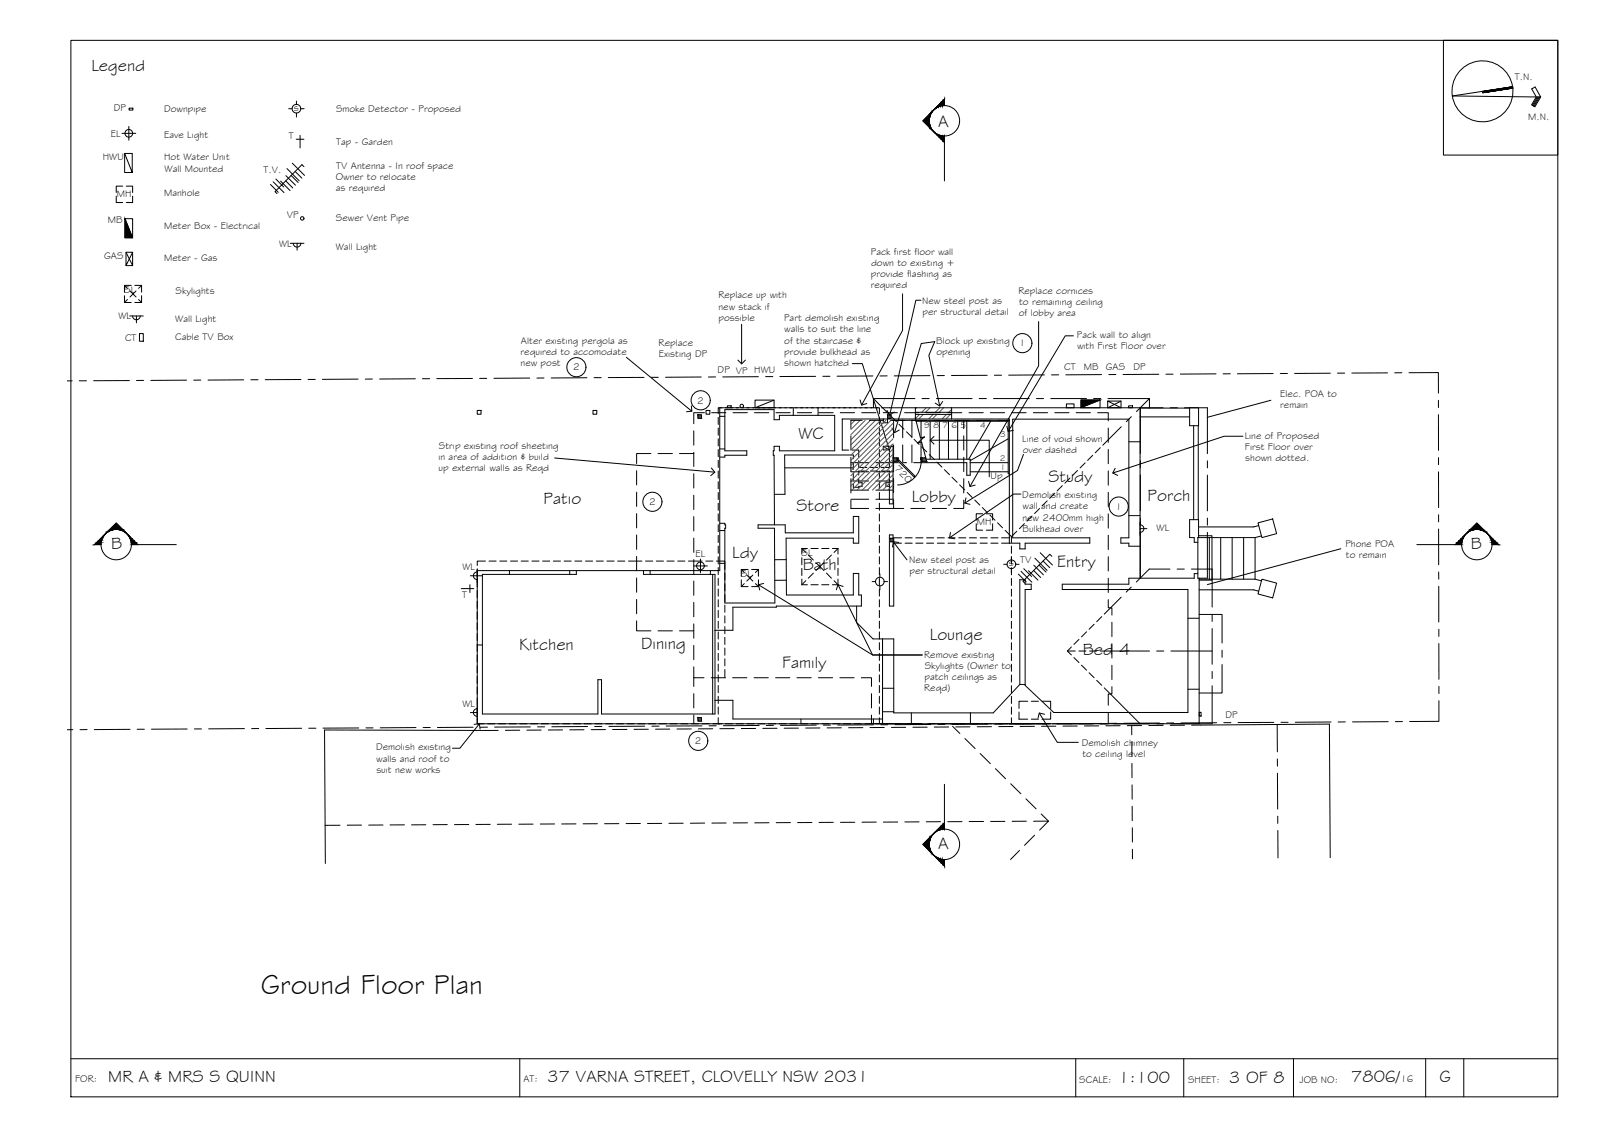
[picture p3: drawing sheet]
<svg xmlns="http://www.w3.org/2000/svg" width="420mm" height="297mm" viewBox="0 0 420 297" stroke-linecap="round" stroke-linejoin="round" font-family="sans-serif">
<!-- layer: BORDER -->
<g fill="none" stroke="#000" stroke-width=".26">
<path d="M18.6 10.6h390v277h-390zM378.6 10.6h30v30.1h-30zM396.7 22.7l-15.8 2.5 23.2 .2-1.5-2.6-.9 .5 1.2 2.1-1.2 2.1 .9 .5 1.5-2.6M396.8 23.1l-7.9 1.2M403.2 25.4l-1.3 2.2M403.5 25.4l-1.4 2.4M403.8 25.4l-1.5 2.5M18.6 277.6h390M136.3 277.6v10M282.1 277.6v10M310.5 277.6v10M339.2 277.6v10"/>
<path d="M373.9 277.6v10M383.9 277.6v10"/>
<circle cx="388.8" cy="23.9" r="8"/>
</g>
<!-- layer: SERVICES -->
<g fill="none" stroke="#000" stroke-width=".26">
<path d="M32 35h3.6M33.8 33.1v3.7M33.9 28.4h.9v.5h-.9zM75.7 28.5h.9M77.7 36.5h2M77.8 26.5v.9M77.8 29.6v1.1M78.7 35.5v3.3M78.9 28.5h.9M30.5 51.4v1.7h1.7M32.2 48.8h-1.7v1.7M32.7 40.2l2 5v-5h-2v5h2"/>
<path d="M32.8 57.3v5h2l-2-5h2v5M33.1 48.8h1.7v1.7M34.8 51.4v1.7h-1.7M70.9 48.4l2.1 2M71.6 47.7l2.9 2.8M72.4 46.9l2 2.1M73.6 47.5l2.5 2.5M74.9 47.4l1.9 1.9M75 46.1l2.5 2.4M75.3 44.2l3.2 3.2M76.4 46l1.8 1.9M76.7 42.8l3.2 3.2"/>
<path d="M77.4 45l1.8 1.7M79.7 43.7l-.5-.5-7.1 7 .6 .6M32.6 74.8h1.8M32.6 79.3h1.8M32.6 74.8v1.8M32.6 77.5v1.8M32.6 74.8l.8 .8M33 66.1l1.8 3.5v-3.5M33 69.6l1.8-3.5h-1.8v3.5h1.8M33.4 78.5l-.8 .8M34.1 76.3l.8 .8-.8 .8M35.4 74.8h1.7"/>
<path d="M35.4 79.3h1.7M35.7 76.3l-.8 .8 .8 .8M36.4 78.5l.7 .8M37.1 74.8v1.8M37.1 77.5v1.8M37.1 74.8l-.7 .8M76.1 63.8h3.6M76.9 63.8a1.01 1.01 0 0 0 1 1 1.01 1.01 0 0 0 1-1M77.9 63.8v1.8M34 82.8h3.6M34.8 82.8a1.01 1.01 0 0 0 1 1 1.01 1.01 0 0 0 1-1M35.8 82.8v1.8"/>
<path d="M36.6 87.5h1v2h-1zM190.8 106.4h1v.5h-1zM203 104.9l-5 2h5v-2h-5v2M279.7 105.9h2v1h-2zM288.5 104.9h-5v2l5-2v2h-5M290.5 105.1l3.5 1.8v-1.8h-3.5v1.8M294 105.1l-3.5 1.8h3.5M296 106.4h1v.5h-1zM333.3 104.9l-16.6 4.5M256 137.3v1.7h1.7M257.7 134.7h-1.7v1.7M258.7 134.7h1.6v1.7"/>
<path d="M260.3 137.3v1.7h-1.6M299 137.6a1.01 1.01 0 0 1 1 1 1.01 1.01 0 0 1-1 1M299 138.6h1.8M299 136.8v3.6M121 154.3h3.3M123.2 153.3v2M123.4 151h1.8M125.2 149.9a1.01 1.01 0 0 0-1.1 1 1.01 1.01 0 0 0 1.1 1M125.2 149.2v3.6M181.9 148.4h3.6M183.7 146.6v3.6M194.4 149.3h1.8"/>
<path d="M194.4 153.8h1.8M194.4 149.3v1.8M194.4 152v1.8M194.4 149.3l.8 .8M195.2 153l-.8 .8M195.9 150.8l.8 .7-.8 .9M197.1 149.3h1.8M197.1 153.8h1.8M197.4 150.8l-.7 .7 .7 .9M198.1 153l.8 .8M198.9 149.3v1.8M198.9 152v1.8"/>
<path d="M198.9 149.3l-.8 .8M210.3 143.8h1.5M210.3 153.3h1.5M210.3 143.8v1.5M210.3 146.2v1.9M210.3 149v1.9M210.3 151.8v1.5M210.3 143.8l1 1M211.3 152.2l-1 1.1M212 145.5l1.3 1.3M212.7 143.8h1.9M212.7 153.3h1.9"/>
<path d="M213.3 150.3l-1.3 1.3M214 147.5l1 1-1 1.1M215.5 143.8h1.9M215.5 153.3h1.9M216.1 147.5l-1.1 1 1.1 1.1M216.8 150.3l1.3 1.3M218.1 145.5l-1.3 1.3M218.3 143.8h1.5M218.3 153.3h1.5M218.7 152.2l1.1 1.1M219.8 143.8v1.5M219.8 146.2v1.9"/>
<path d="M219.8 149v1.9M219.8 151.8v1.5M219.8 143.8l-1.1 1M228.7 152.5h.9M230.8 150.4v.9M230.8 153.6v1M231.9 152.5h.9M263.2 147.9h.9M265.3 145.9v.9M265.3 149.1v1M266.4 147.9h.9M267.1 150.5l2 2.1"/>
<path d="M267.8 149.8l2.8 2.8M268.5 149.1l2.1 2M269.7 149.6l2.5 2.5M271.1 149.6l1.8 1.8M271.1 148.2l2.5 2.5M271.4 146.3l3.2 3.2M272.5 148.1l1.8 1.9M272.8 144.9l3.2 3.2M273.6 147.1l1.7 1.7M275.9 145.9l-.6-.6-7 7.1 .5 .5M351.7 143.9l-35 9.4M123.4 186.8h1.8"/>
<path d="M125.2 185.8a1.01 1.01 0 0 0-1.1 1 1.01 1.01 0 0 0 1.1 1M125.2 185v3.6M314.5 186.7h.5v1h-.5z"/>
<circle cx="33.8" cy="34.9" r="1.01"/>
<circle cx="77.7" cy="28.5" r="1.13"/>
<circle cx="79.3" cy="57.3" r=".46"/>
<circle cx="194.5" cy="106.4" r=".46"/>
<circle cx="183.7" cy="148.4" r="1.01"/>
<circle cx="230.8" cy="152.5" r="1.13"/>
<circle cx="265.3" cy="147.9" r="1.13"/>
</g>
<path d="M32.8 57.3l2 5h-2zM283.5 104.9h5l-5 2z" fill="#000" stroke="#000" stroke-width=".26"/>
<!-- layer: EXISTING -->
<g fill="none" stroke="#000" stroke-width=".26">
<path d="M125.2 107.6h1v1h-1zM155.5 107.6h1v1h-1zM185.2 107.6h1v1h-1zM188.8 119.8h1.3v-.4h5.8v-1.2h-5.8v-10.8h12.9v2.6h1.4v-1.1h14.5v9.3h-14.5v-1.2h-1.4l-.2 2.4h.2l.1 18.2M188.8 117.7h1.3M188.8 109.1h1.3M190.9 106.9h-2.1v42.7h-63.6v40.2h189.3v-38.2h-.3v-10.7h15M191.8 106.9h1.9M194.6 106.9h1.9M197.4 106.9h1.9M200.2 106.9h1.9M203 106.9h1.9"/>
<path d="M205.9 106.9h1.8M208.1 106.9v2M208.7 106.9h1.9M211.5 106.9h1.9M214.3 106.9h1.9M214.6 106.9v2M217.1 106.9h1.9M219.9 106.9h1.9M222.7 106.9h1.9M223.5 118h1.7v1.8M225.5 106.9h1.9M228.4 106.9h1.8"/>
<path d="M231.2 106.9h8.9M240.1 109.8h-7.3v1h-1.1v-1h-10.8v8.2h1.7M249.6 106.9h49.4v44.7M249.6 109.8h15.1v31.2M296.1 115.8h2.9M299 109.3h13M299 107h13M312 106.9h2.4v4.7h-2.4zM313.1 111.6v24.6M314.3 111.6v24.6M188.8 137.2h1.3v.4h.2v.9h-.2v19.6h13.1M188.8 139.1h1.3"/>
<path d="M205.8 122.7h18M223.8 120.2v-.9h-18l.1 10.3h-2.8M223.8 121.2v1.9M223.8 124v1.9M225.2 120.7v1.8h2.2M225.2 125.5v1h.9v1h-.9v.3h-1.4v-1M227.4 123.5h-2.2v1.1M228.3 123.5h1.9M228.3 122.5h1.9M231.1 122.5h2.2v-4.5l-1.6-.1v-.9h2.5v15.1h-.9v-4.6h-.9v-1h.9v-3h-2.2M296.1 135.2h2.9M329.9 137.1l3.9-1 1 3.8-3.8 1z"/>
<path d="M330.1 137.8l-1.3 .3h-14.4M125.2 151h1.3M133.6 149.6v1M149.4 149.6v1M151.2 149.6v1h-24.7v36.6h30.3v-9h1v9h29.7v-36.6h-18.7v-1M170.5 149.6v1M186.3 149.6v1M186.9 150.6v36.6M188.8 147.7h1.3M203.2 158.1l-.1-19.6h-4.3v-.9h7.1l.1 2.1h17.8v-4.3h1.4v7h-1.4v-1.3h-17.6l.1 14.9h17.5v-5.7h1.4v5.7h.7v2.9h-22.3v.3h-11.4v6h-4.7M206.2 146.7h-3M206.2 152.1h-3"/>
<path d="M224.7 158.9v4.3l4.3 4.3h5.4v19.4h26.1l7-7.5M234.4 141h-.2v-.8h-.9v18.7h1.1v-16.5M264.7 142.4h2.8v1.5h1.4v-1.5h16.9v-1.4h-20.2v-31.1h30.5v31.1h-2.1v1.4h2.1v.8h2.9M314.2 150.4h-1v1.2h-17.1v1.6h-17.5v1.4h33v32.2h-35.2l-7.5-7.1v-25.1h1.6v-1.4h-1.6v-1.2h-1.4v27.4M314.4 140.9v-4.7h-2.4v4.7h1.2v1.3h1M314.5 151.8h14.7M314.5 154.6h14.3l1.3 .4M317.2 140.9v10.9M320.2 140.9v10.9M323.2 140.9v10.9M326.2 140.9v10.9M329.2 140.9v10.9"/>
<path d="M329.2 151.8l1.6 .5M330.8 140.5l-1.6 .4M331 151.8l3.8 1.1-1 3.9-3.9-1.1zM125.2 169.1h1.3M231.5 167.5v21h-39.3v-4.9h-4.7M267.5 179.4h1.4M311.6 162.1h2.9M130.7 191.5l-45.6-.1 .2 35M136.3 191.4l-3.7 .1M141.9 191.4h-3.7M147.5 191.4h-3.7M153.2 191.3h-3.8"/>
<path d="M158.8 191.3h-3.7M164.4 191.2l-3.7 .1M170 191.2h-3.7M175.7 191.1l-3.8 .1M181.3 191.1h-3.7M186.9 191.1h-3.7M192.5 191h-3.7M198.2 191h-3.8M203.8 190.9l-3.7 .1M209.4 190.9h-3.7M210.1 188.5v1.3M215 190.9h-3.7"/>
<path d="M220.7 190.8h-3.8M226.3 190.8h-3.7M229.1 188.5v1.3M231.5 186.6h2.9M231.5 180.4h2.9M231.9 190.7h-3.7M237.5 190.7h-3.7M239 186.9v2.9M243.2 190.6l-3.8 .1M248.8 190.6h-3.8M254.4 190.6h-3.7M254.5 186.9v2.9"/>
<path d="M260 190.5h-3.7M265.7 190.5h-3.8M267.3 186.7v1.8h2.2M269.5 183.8h-2.2v1.9M270.5 183.8h1.9M270.5 188.5h1.9M271.3 190.4l-3.8 .1M273.3 183.8h2.3v1.9M275.6 186.7v1.8h-2.3M276.9 190.4h-3.7M282.5 190.3l-3.7 .1M288.2 190.3h-3.8"/>
<path d="M293.8 190.3h-3.8M299.4 190.2h-3.7M305 190.2h-3.7M310.7 190.1l-3.8 .1M311.6 180.7h2.9M312.5 190.1l36.2-.3 .2 35"/>
</g>
<!-- layer: STAIRS -->
<g fill="none" stroke="#000" stroke-width=".26">
<path d="M223.2 114.3v3.7M223.2 119.9v3.7M226.1 110.2h-2.9v2.2M228 110.2h3.7M233.6 110.2h3.8M234.4 110.1v4.7M234.4 116.6v6.9M236.8 110.1v4.7M236.8 116.6v4.7M239.2 110.1v4.7M239.2 116.6v4.7M239.3 110.2h3.7"/>
<path d="M240.2 110.4h24.2v13.8h.3M241.6 110.4v10.9M244 110.4v10M244.9 110.2h3.7M246.4 110.4v10M248.8 110.4v10M250.5 110.2h3.7M251.2 110.4v10M252.8 110.2v2.2M252.8 114.3v3.7M252.8 119.9v3.7M253.6 110.4v10"/>
<path d="M256.1 110.2h3.8M259.8 110.4l-5.7 10M261.8 110.2h2.9M264.4 115l-9.9 5.8M223.2 121.3h4.6M223.2 123.7h4.6M223.2 126.1h4.6M223.2 128.5h4.6M223.2 130.9h4.6M223.2 125.5v3.7M223.2 131.1v2.2h4.6M229.7 121.3h8.1"/>
<path d="M229.7 123.7h4.7M229.7 126.1h4.7M229.7 128.5h4.7M229.7 130.9h4.7M229.7 133.3h7.3M234.4 125.4v3.8M234.4 131.1v2.2M238.9 133.3h3.7M242.8 120.4h11.7v4.2h-.9v-3.3h-14M244.5 133.3h3.7M252.8 131.1v2.2h-2.7M252.8 125.5v3.7"/>
<path d="M254.5 121.3h9.9M254.5 123.7h9.9"/>
</g>
<!-- layer: HATCH -->
<g fill="none" stroke="#545454" stroke-width=".26">
<path d="M224.2 110.2l-1 1.1M225.6 110.2l-2.4 2.4M226.9 110.2l-3.7 3.8M228.3 110.2l-5.1 5.1M229.6 110.2l-6.4 6.4M231 110.2l-7.8 7.8M232.3 110.2l-9.1 9.1M233.6 110.2l-10.4 10.5M234.2 111l-11 11M234.2 112.3l-11 11.1M234.2 113.7l-11 11M234.2 115l-11 11.1"/>
<path d="M234.2 116.4l-11 11M234.2 117.7l-10.8 10.8M234.2 119.1l-9.4 9.4M240.4 106.9l-.3 .3M241.2 108.6l-1.1 1.1M242.2 108.6l-1.1 1.1M242.9 106.9l-1.2 1.2M243.9 106.9l-1.2 1.2M244.7 108.6l-1.1 1.1M245.7 108.6l-1.1 1.1M246.5 106.9l-1.2 1.2M247.5 106.9l-1.2 1.2"/>
<path d="M248.3 108.6l-1.1 1.1M249.3 108.6l-1.1 1.1M249.6 107.3l-.8 .8M234.2 128.5h.1M234.2 120.4l-8.1 8.1M234.2 121.8l-6.7 6.7M234.2 123.1l-5.4 5.4M234.2 124.5l-4 4M234.2 125.8l-2.7 2.7M234.2 127.1l-1.3 1.4"/>
</g>
<!-- layer: NEWWORK -->
<g fill="none" stroke="#000" stroke-width=".26">
<path d="M170.7 118.9h-3.7v2.6M172.6 118.9h3.7M178.2 118.9h3.8M182 112.9v3.8M182 118.6v3.7M183.1 108.7h.9v1h-.9zM184.7 108.2h-2.7v2.9M186.6 108.2h3.8M192.2 108.2h3.8M197.9 108.2h3.7M203.5 108.2h3.7M209.1 108.2h3.8"/>
<path d="M214.7 108.2h3.8M220.4 108.2h3.7M226 108.2h3.8M231.6 108.2h3.8M231.7 109.8h1.1M232.8 108.8h.9v.9h-.9zM234.2 110.2h30.5M237.2 108.2h3.8M240.1 106.9h9.5v2.9h-9.5zM240.1 108.1h9.5M240.1 108.6h9.5M242.9 108.2h3.7"/>
<path d="M248.5 108.2h3.8M254.1 108.2h3.8M259.7 108.2h3.8M265.4 108.2h3.7M271 108.2h3.8M276.6 108.2h3.8M282.2 108.2h3.8M287.9 108.2h2.8v2.1M290.7 112.2v3.8M290.7 117.8v3.8M167 123.4v3.7M167 129v3.8"/>
<path d="M167 134.7v3.7M182 124.2v3.7M182 129.8v3.8M182 135.4v3.8M233.3 126.5v1M234.2 120.9h1M234.2 120.1h1M241.8 120.9h1.2M241.8 120.1h1M290.7 123.5v3.7M290.7 129.1v3.7M290.7 134.7v3.8"/>
<path d="M167 140.3v3.7M167 145.9v3.7M167 151.5v3.8M167 157.2v3.7M182 141.1v3.7M182 146.7v3.7M182 152.3v3.8M182 157.9v3.8M233.4 141.1h.9v.9h-.9zM236.4 141h-2v1.4h2M237.4 142.4h1.9M237.4 141h1.9"/>
<path d="M240.2 142.4h1.9M240.2 141h1.9M243 142.4h1.9M243 141h1.9M245.8 142.4h1.9M245.8 141h1.9M248.6 142.4h1.9M248.6 141h1.9M251.4 142.4h1.9M251.4 141h1.9M254.2 142.4h1.9M254.2 141h1.9"/>
<path d="M257.1 142.4h1.8M257.1 141h1.8M259.9 142.4h1.9M259.9 141h1.9M262.7 141h2v1.4h-2M290.7 157.2v2.2h.9v1.9M290.7 140.3v3.8M290.7 146v3.7M290.7 151.6v3.7M167 162.8v2.6h3.7M172.6 165.4h3.7M178.2 165.4h3.8"/>
<path d="M182 174.8v2.9h2.6M182 163.6v3.7M182 169.2v3.7M182 177.7v2.3M186.5 177.7h3.8M192.1 177.7h3.8M197.8 177.7h3.7M203.4 177.7h3.7M209 177.7h3.8M214.6 177.7h3.8M220.3 177.7h3.7M225.9 177.7h2.7v2.3"/>
<path d="M291.6 163.1v3.8M291.6 168.8v3.7M291.6 174.4v3.8M182 181.9v3.7M182 187.5v2.3M183.1 188.1h.9v1h-.9zM228.6 187.5v2.3h2M228.6 181.9v3.7M232.4 189.8h3.8M238 189.8h3.8M243.7 189.8h3.7M249.3 189.8h3.8"/>
<path d="M254.9 189.8h3.8M260.5 189.8h3.8M266.2 189.8h3.7M271.8 189.8h3.8M277.4 189.8h3.8M283 189.8h3.8M290.7 186.8v3h-2M291.6 180v1.9h-.9v3"/>
</g>
<!-- layer: ROOFPLAN EXIST. -->
<g fill="none" stroke="#000" stroke-width=".26">
<path d="M188.4 109.4v1.9M188.4 112.2v1.9M188.4 115v1.9M188.4 117.8v1.9M189.3 106.9h-.9v1.6M190.3 106.9h1.9M193.1 106.9h1.9M195.9 106.9h1.9M198.7 106.9h1.9M201.5 106.9h1.9M204.4 106.9h1.8M207.2 106.9h1.8"/>
<path d="M210 106.9h1.8M212.8 106.9h1.9M215.6 106.9h1.9M218.4 106.9h1.9M221.2 106.9h1.9M224 106.9h1.9M226.9 106.9h1.8M229.1 106.9v-2.4l4 4.1M229.1 104.5h10.9M229.7 106.9h.9v1.6M230.6 109.4v1.9M230.6 112.2v1.9"/>
<path d="M230.6 115v1.9M230.6 117.8v1.9M233.8 109.2l1.3 1.3M235.8 111.2l1.3 1.3M237.8 113.2l1.3 1.3M239.7 115.2l1.4 1.3M241.7 117.2l1.4 1.3M241.8 104.5h1.9M243.7 119.2l1.4 1.3M245.6 104.5h9.4M256.8 104.5h1.9M260.6 104.5h9.3"/>
<path d="M271.8 104.5h1.9M275.6 104.5h9.4M286.6 119.4l-1.4 1.3M286.8 104.5h1.9M288.6 117.4l-1.4 1.3M290.6 104.5h10.9M294.1 111.9l-4.9 4.8M296.7 109.2l-1.3 1.4M301.5 107v-2.5l-3.4 3.4M305 106.9h-5.9v12M306.9 106.9h1.9M310.7 106.9h6v12"/>
<path d="M188.4 120.7v1.8M188.4 123.5v1.9M188.4 126.3v1.9M188.4 129.1v1.9M188.4 131.9v1.9M188.4 134.7v1.9M188.4 137.5v1.9M230.6 120.7v1.8M230.6 123.5v1.9M230.6 126.3v1.9M230.6 129.1v1.9M230.6 131.9v1.9"/>
<path d="M230.6 134.7v1.9M230.6 137.5v1.9M245.7 121.2l1.3 1.3M247.7 123.1l1.3 1.4M249.7 125.1l1.3 1.3M251.7 127.1l1.3 1.3M253.7 129.1l1.3 1.3M255.7 131.1l1.3 1.3M257.6 133.1l1.4 1.3M259.6 135.1l1.3 1.3M261.6 137l1.3 1.4M263.6 139l1.7 1.7v1.6"/>
<path d="M266.7 139.3l-1.4 1.4M268.7 137.3l-1.3 1.3M270.7 135.3l-1.3 1.3M272.7 133.3l-1.4 1.3M274.6 131.3l-1.3 1.3M276.6 129.3l-1.3 1.4M278.6 127.3l-1.3 1.4M280.6 125.3l-1.3 1.4M282.6 123.4l-1.3 1.3M284.6 121.4l-1.3 1.3M299.1 120.8v1.9M299.1 124.5v9.4"/>
<path d="M299.1 135.8v1.9M299.1 139.5v12M316.7 120.8v1.9M316.7 124.6v9.3M316.7 135.8v1.9M316.7 139.6v12h-2.2M125.2 149.2v1.9M125.2 152v1.9M125.2 154.8v1.9M125.2 157.6v1.9M127.3 147.1h-2.1v1.2M128.3 147.1h1.8"/>
<path d="M131.1 147.1h1.8M133.9 147.1h1.8M136.7 147.1h1.9M139.5 147.1h1.9M142.3 147.1h1.9M145.1 147.1h1.9M147.9 147.1h1.9M150.8 147.1h1.8M153.6 147.1h1.8M156.4 147.1h1.8M159.2 147.1h1.9M162 147.1h1.9"/>
<path d="M164.8 147.1h3.6M169.3 147.1h1.9M172.1 147.1h1.9M174.9 147.1h1.9M177.7 147.1h1.9M180.6 147.1h3.6M185.1 147.1h1.9M187.9 147.1h2.2v2.2M188.4 140.3v1.9M188.4 143.2v1.8M188.4 146v1.9M188.4 148.8v1.9"/>
<path d="M188.4 151.6v1.9M188.4 154.4v1.9M188.4 157.2v1.9M190.1 150.2v1.9M190.1 153v1.9M190.1 155.8v1.9M190.1 158.6v1.9M230.6 140.3v1.9M230.6 143.2v1.8M230.6 146v1.9M230.6 148.8v1.9M230.6 151.6v1.9"/>
<path d="M230.6 154.4v1.9M230.6 157.2v1.9M265.3 143.2v1.9M265.3 146v1.9M265.3 148.8v1.9M265.3 151.6v1.9M265.3 154.4v1.9M265.3 157.3v1.8M294.1 156.6l-4.5 4.4M296.7 153.9l-1.3 1.3M306.8 149.2h-5.4l-3.4 3.4M308.7 149.2h1.9"/>
<path d="M312.5 149.2h5.4v10M314.4 140.5h3.5v11.6h-3.4M125.2 160.5v1.8M125.2 163.3v1.8M125.2 166.1v1.9M125.2 168.9v1.9M125.2 171.7v1.9M125.2 174.5v1.9M125.2 177.3v1.9M188.4 160v1.9M188.4 162.8v1.9M188.4 165.7v1.8"/>
<path d="M188.4 168.5v1.9M188.4 171.3v1.9M188.4 174.1v1.9M188.4 176.9v1.9M188.4 179.7v1.9M190.1 161.5v1.8M190.1 164.3v1.9M190.1 167.1v1.9M190.1 169.9v1.9M190.1 172.7v1.9M190.1 175.5v2.2M230.6 160v1.9"/>
<path d="M230.6 162.8v1.9M230.6 165.7v1.8M230.6 168.5v1.9M230.6 171.3v1.9M230.6 174.1v1.9M230.6 176.9v1.9M230.6 179.7v1.9M265.3 160.1v1.8M265.3 162.9v1.9M265.3 165.7v1.9M265.3 168.5v1.9M265.3 171.3v1.9"/>
<path d="M265.3 174.1v1.9M265.3 176.9v1.9M265.3 179.8v1.8M279.9 170.7h2.1M281 169.6l-1.1 1.1 1.1 1M281.7 172.4l1.3 1.3M283 170.7h1.8M283 167.6l-1.3 1.3M283.6 174.4l1.4 1.3M285 165.6l-1.4 1.4M285.6 176.4l1.4 1.3M285.8 170.7h1.8"/>
<path d="M287 163.7l-1.4 1.3M287.6 178.4l1.4 1.3M288.6 170.7h12.9M289 161.7l-1.4 1.3M303.3 170.7h1.9M307.1 170.7h10.8M314.5 161.1h6v7.5M317.9 161v1.9M317.9 164.8v9.4M317.9 176v1.9M317.9 179.8v10h-10.8M320.5 174.2v7.5h-6"/>
<path d="M320.5 170.5v1.8M125.2 188.6v1.2h1.8M125.2 180.1v1.9M125.2 183v1.8M125.2 185.8v1.8M127.9 189.8h1.9M130.7 189.8h1.9M133.5 189.8h1.9M136.3 189.8h1.9M139.2 189.8h1.8M142 189.8h1.8M144.8 189.8h1.8"/>
<path d="M147.6 189.8h1.9M150.4 189.8h1.9M153.2 189.8h1.9M156 189.8h1.9M158.8 189.8h1.9M161.7 189.8h1.8M164.5 189.8h1.8M167.3 189.8h1.8M170.1 189.8h1.9M172.9 189.8h1.9M175.7 189.8h1.9M178.5 189.8h1.9"/>
<path d="M181.3 189.8h1.9M184.2 189.8h1.8M187 189.8h2.3M188.4 182.5v1.9M188.4 185.3v1.9M188.4 188.2v1.6M190.3 189.8h1.9M193.1 189.8h1.9M195.9 189.8h1.9M198.7 189.8h1.9M201.5 189.8h1.9M204.4 189.8h1.8"/>
<path d="M207.2 189.8h1.8M210 189.8h1.8M212.8 189.8h1.9M215.6 189.8h1.9M218.4 189.8h1.9M221.2 189.8h1.9M224 189.8h1.9M226.9 189.8h1.8M230.6 188.2v1.6h-.9M230.6 189.8h10.9M230.6 182.5v1.9M230.6 185.3v1.9"/>
<path d="M243.3 189.8h1.9M247.1 189.8h9.4M249.8 190.4l1.9 1.9M253.1 193.6l2.6 2.7M257.1 197.6l2.6 2.6M258.3 189.8h1.9M262.1 189.8h9.4M265.3 182.6v1.8M265.3 185.4v1.9M265.3 188.2v1.6M273.3 189.8h1.9M277.1 189.8h9.4"/>
<path d="M288.3 189.8h1.9M289.6 180.3l9.4 9.5M292.1 189.8h9.4M296.8 190.2v2.5M296.8 194.5l.1 3.8M303.3 189.8h1.9M335 189.9v7.2M335 199v1.9M89.2 216.4h-3.9M94.8 216.3h-3.7M100.4 216.3h-3.7M106.1 216.3h-3.8"/>
<path d="M111.7 216.2l-3.8 .1M117.3 216.2h-3.7M122.9 216.2h-3.7M128.6 216.1h-3.8M134.2 216.1h-3.8M139.8 216.1h-3.7M145.4 216h-3.7M151.1 216h-3.8M156.7 216h-3.8M162.3 215.9l-3.7 .1M167.9 215.9h-3.7M173.6 215.9h-3.8"/>
<path d="M179.2 215.8l-3.8 .1M184.8 215.8h-3.7M190.4 215.8h-3.7M196.1 215.7h-3.8M201.7 215.7h-3.8M207.3 215.7h-3.7M212.9 215.6l-3.7 .1M218.6 215.6h-3.8M224.2 215.6h-3.8M229.8 215.5l-3.7 .1M235.4 215.5h-3.7M241.1 215.5h-3.8"/>
<path d="M246.7 215.4h-3.8M252.3 215.4h-3.7M257.9 215.4h-3.7M261.1 201.5l2.6 2.7M263.6 215.3l-3.8 .1M265.1 205.5l2.6 2.6M269.1 209.4l2.6 2.7M269.2 215.3h-3.8M271.1 215.3h3.9l-2.3 2.3M271.3 219l-2.6 2.6M273.1 213.4l1.9 1.9M296.9 200.1v3.8"/>
<path d="M296.9 205.8v3.7M296.9 211.4l.1 3.8M297 217v3.8M335 202.7l.1 9.4M335.1 214v1.9M335.1 217.7l.1 7.2M267.4 223l-2.4 2.3M297 222.6v2.5"/>
</g>
<!-- layer: SECTION POINT -->
<g fill="#000" stroke="#000" stroke-width=".26">
<path d="M242 31.7l1.7-1.7v3.3zM244.2 29.5l.3-.3-.3 .6zM244.5 34.1l.4 .4zM244.9 34.5l.4 .4zM245.3 28.4l-.4 .4zM27.2 140.3l.5-.3zM28 139.6l.6-.3zM28.8 138.8l1.7-1.7 1.6 1.7zM32.9 139.6l.4 .4zM33.3 140l.4 .3zM384.1 140.3l.4-.3zM384.9 139.6l-.4 .4z"/>
<path d="M387.3 137.1l1.7 1.7h-3.3zM389.3 139.3l.5 .3zM390.2 140l.4 .3zM244.9 218.5l-.4 .5zM245.3 218.2l-.4 .3zM243.7 219.7v3.3l-1.7-1.6zM244.2 223.3l.3 .5zM244.9 224.2l.4 .4z"/>
<path d="M243.7 30v1.4zM243.8 29.9l-.1 1.5z"/>
<path d="M243.7 32v1.3zM243.8 32.5v.9z"/>
<path d="M243.8 29.9v.9l.2-1zM244 29.8l-.2 1z"/>
<path d="M243.8 32.5v.9l.2-.3zM244 33.1v.5l-.2-.2z"/>
<path d="M244.2 29.5l-.2 .3v.5zM244.2 29.5l-.2 .8z"/>
<path d="M244 33.1v.5h.2zM244 33.6h.2v.2z"/>
<path d="M244.5 29.2l-.3 .6zM244.5 29.2l.4-.4z"/>
<path d="M244.2 33.6l.3 .5zM244.2 33.8l.3 .3z"/>
<path d="M245.3 28.4l.4-.4zM245.7 28l-.4 .5z"/>
<path d="M245.3 34.9l.4 .2zM245.3 34.9l.4 .2v.2z"/>
<path d="M245.7 28v.2l.5-.6zM246.2 27.6v.4l-.5 .2z"/>
<path d="M245.7 35.1v.2l.5 .1zM245.7 35.3l.5 .1v.4z"/>
<path d="M246.7 27l-.5 .6v.4zM246.7 27v.8l-.5 .2z"/>
<path d="M246.2 35.4v.4l.5-.3zM246.2 35.8l.5-.3v.8z"/>
<path d="M246.7 27v.8l.5-1.3zM247.2 26.5v1.2l-.5 .1z"/>
<path d="M246.7 35.5v.8l.5-.7zM247.2 35.6v1.2l-.5-.5z"/>
<path d="M247.7 26l-.5 .5v1.2zM247.7 26v1.7h-.5z"/>
<path d="M247.2 35.6v1.2l.5-1.1zM247.7 35.7v1.6l-.5-.5z"/>
<path d="M28 139.6l.6-.3zM27.7 140l.4-.4z"/>
<path d="M28.6 139h.5l-.8 .3zM28.3 139.3l.8-.3z"/>
<path d="M28.6 139l1-.1zM28.6 139l1-.1z"/>
<path d="M28.8 138.8h1.4zM28.7 138.9l1.5-.1z"/>
<path d="M30.8 138.8h1.3zM31.3 138.9h.9z"/>
<path d="M31.3 138.9h.9l-.3 .1zM31.9 139h.5l-.2-.1z"/>
<path d="M31.9 139h.5v.3zM32.4 139v.3h.2z"/>
<path d="M32.4 139.3l.5 .3zM32.6 139.3l.3 .3z"/>
<path d="M385.2 139.3l-.3 .3 .5-.3zM384.9 139.6l.3-.3z"/>
<path d="M385.4 139v.3l.5-.3zM385.4 139v.3h-.2z"/>
<path d="M385.6 138.9l.3 .1 .6-.1zM385.4 139l.2-.1 .3 .1z"/>
<path d="M385.7 138.8h1.4zM385.7 138.8l.8 .1z"/>
<path d="M387.6 138.8l1.5 .1zM387.6 138.8l1.5 .1z"/>
<path d="M388.2 138.9l1 .1zM388.2 138.9l1 .1z"/>
<path d="M388.7 139l.8 .3-.3-.3zM388.7 139l.8 .3z"/>
<path d="M389.3 139.3l.5 .3zM389.7 139.6l.5 .4z"/>
<path d="M24.8 142.8l.5-.5h1.2zM24.8 142.8h1.7v-.5z"/>
<path d="M25.3 142.3l.6-.5h.7zM25.3 142.3h1.2l.1-.5z"/>
<path d="M26.4 141.3h.4l-.9 .5zM25.9 141.8h.7l.2-.5z"/>
<path d="M26.4 141.3l.6-.5zM26.4 141.3h.4l.2-.5z"/>
<path d="M27.2 140.3l-.4 .5zM26.8 140.8l.5-.5z"/>
<path d="M33.7 140.3l.2 .5zM33.7 140.3l.2 .5h.2z"/>
<path d="M33.9 140.8h.2l.1 .5zM34.1 140.8l.1 .5h.4z"/>
<path d="M34.2 141.3h.4l-.3 .5zM34.6 141.3l-.3 .5h.8z"/>
<path d="M34.3 141.8h.8l-.7 .5zM34.4 142.3h1.2l-.5-.5z"/>
<path d="M34.4 142.3h1.2l-1.1 .5zM34.5 142.8h1.6l-.5-.5z"/>
<path d="M382.2 142.3l1.1 .5 .1-.5zM381.7 142.8l.5-.5 1.1 .5z"/>
<path d="M382.7 141.8l.7 .5 .1-.5zM382.7 141.8l.7 .5h-1.2z"/>
<path d="M383.2 141.3l.3 .5 .2-.5zM383.2 141.3l.3 .5h-.8z"/>
<path d="M383.7 140.8v.5l.2-.5zM383.7 140.8v.5h-.5z"/>
<path d="M384.1 140.3l-.2 .5zM384.1 140.3l-.2 .5h-.2z"/>
<path d="M390.5 140.3l.5 .5zM390.5 140.3l.5 .5z"/>
<path d="M390.8 140.8l.7 .5zM390.8 140.8l.7 .5h-.5z"/>
<path d="M391 141.3l1 .5-.5-.5zM391 141.3l1 .5h-.8z"/>
<path d="M391.2 141.8l1.3 .5-.5-.5zM391.2 141.8l1.3 .5h-1.2z"/>
<path d="M391.3 142.3l1.7 .5-.5-.5zM391.3 142.3l1.7 .5h-1.7z"/>
<path d="M244 219.5l.2-.1-.2 .6zM244.2 219.2l-.2 .3 .2-.1z"/>
<path d="M244.2 219.2l.3-.2-.3 .4zM244.2 219.2l.3-.3z"/>
<path d="M245.3 218.2l.4-.3zM245.3 218.2l.4-.3v-.2z"/>
<path d="M245.7 217.7h.5l-.5 .2zM245.7 217.7h.5v-.5z"/>
<path d="M246.2 217.2l.5 .3-.5 .2zM246.7 216.7l-.5 .5 .5 .3z"/>
<path d="M246.7 216.7l.5 .7-.5 .1zM246.7 216.7l.5 .7v-1.2z"/>
<path d="M247.2 216.2l.5 1.2h-.5zM247.2 216.2l.5 1.2v-1.7z"/>
<path d="M243.7 221.7l.1 1.4zM243.7 221.7l.1 1.4z"/>
<path d="M243.7 219.7v1.4zM243.7 219.7l.1 .8z"/>
<path d="M243.8 222.2l.2 1.1zM243.8 222.2l.2 1.1z"/>
<path d="M243.8 219.6l.2 .4-.2 .5zM243.8 219.6l.2 .4v-.5z"/>
<path d="M244 222.8l.2 .7-.2-.2zM244 222.8l.2 .7z"/>
<path d="M244.2 223.3l.3 .5zM244.5 223.8l.4 .4z"/>
<path d="M245.3 224.6l.4 .4zM245.3 224.6l.4 .4v-.2z"/>
<path d="M245.7 224.8l.5 .7zM245.7 224.8l.5 .7v-.4z"/>
<path d="M246.2 225.1l.5 .9-.5-.5zM246.2 225.1l.5 .9v-.8z"/>
<path d="M246.7 225.2l.5 1.3-.5-.5zM246.7 225.2l.5 1.3v-1.2z"/>
<path d="M247.2 225.3l.5 1.7-.5-.5zM247.2 225.3l.5 1.7v-1.6z"/>
</g>
<g fill="none" stroke="#000" stroke-width=".26">
<path d="M247.7 27.7v-1.7l-5.7 5.7 5.7 5.6M247.7 35.7v11.7M26.5 142.8h-1.7l5.7-5.7 5.6 5.7M34.5 142.8h11.7M371.6 142.8h11.7M381.7 142.8l5.6-5.7 5.7 5.7h-1.7M247.7 215.7l-5.7 5.7 5.7 5.6v-1.6M247.7 205.6v11.8"/>
<circle cx="247.7" cy="31.7" r="4"/>
<circle cx="30.5" cy="142.8" r="4"/>
<circle cx="387.3" cy="142.8" r="4"/>
<circle cx="247.7" cy="221.4" r="4"/>
</g>
<!-- layer: HATCH -->
<g fill="#545454" stroke="#545454" stroke-width=".26">
<path d="M241.8 120.1l1.2 .8-.2-.8zM241.8 120.1l1.2 .8h-1.2z"/>
<path d="M234.2 120.1l1 .8v-.8zM234.2 120.1l1 .8h-1z"/>
<path d="M183.1 108.7l.9 1v-1zM183.1 108.7l.9 1h-.9z"/>
<path d="M183.1 188.1l.9 1v-1zM183.1 188.1l.9 1h-.9z"/>
<path d="M233.4 141.1l.9 .9v-.9zM233.4 141.1l.9 .9h-.9z"/>
<path d="M232.8 108.8l.9 .9v-.9zM232.8 108.8l.9 .9h-.9z"/>
</g>
<!-- layer: 0.13 -->
<path d="M240 109.5l1.4 5.3 1.1-.3-1.9 1.7 1.1-.3 1.4 5.3M241.6 120.9a6.2 6.2 0 0 1-6.2 6.2" fill="none" stroke="#000" stroke-width=".26"/>
<!-- layer: MASK -->
<g fill="#fff" stroke="#fff" stroke-width=".26">
<path d="M235.7 120.5l.2 .2h-.5z"/>
<path d="M235.4 120.7h.5l3.7 4.2z"/>
<path d="M235.9 120.7l4.1 4.2h-.4zM239.6 124.9l.2 .2 .2-.2z"/>
</g>
<path d="M235.7 120.5l4.3 4.4-.2 .2-4.4-4.4z" fill="none" stroke="#fff" stroke-width=".26"/>
<!-- layer: DOORS -->
<path d="M235.2 120.1h.4l-.2 .8h-.2zM235.7 120.5l4.3 4.4-.2 .2-4.4-4.4zM241.5 120.1h.3v.8h-.2z" fill="none" stroke="#000" stroke-width=".26"/>
<!-- layer: 0 -->
<g fill="none" stroke="#000" stroke-width=".26">
<path d="M236.7 77v9.6l-10.7 19.6M241.6 78.7h-1.4l-6.9 30.1M164.3 93.7l17.1 14.1M193.5 94.4l1 1 1-1M194.5 85v10.4M223.5 95.3h2.7l7.1 22.7M272.4 84.3v11.6l-18 31.6M281.5 88h-2.1l-15 25.1M181.3 106.4l.1 1.4-1.3 .1M225.6 104.9l.4 1.3 1.3-.4M232.6 107.6l.7 1.2 1.3-.8M233.9 116.7l-.6 1.3-1.3-.7"/>
<path d="M233.9 112.2l.7 1.2 1.3-.7M244 115.4h15.4v9.6M245 114.4l-1 1 1 1M246.5 106.4l-2.9-13.2 1.6-3.6-3.6 .5-7 23.3M247.2 105.3l-.7 1.1-1.2-.7M264.1 111.8l.3 1.3 1.4-.3M268.4 119.1l-1.5 4.3-13.9 8.5M326 114.4h-5l-29.1 9.6M145.5 120.1l42 3.7M186.6 122.7l.9 1.1-1.1 .9M249.3 139.6l-.3 1.4 1.4 .3M253.4 130.5l-.4 1.4 1.4 .3"/>
<path d="M254 126.2l.4 1.3 1.4-.3M267.8 129.5h-2l-16.8 11.5M292.5 122.8l-.6 1.2 1.2 .6M198.9 153.3l30 18.4h13h-13l-9.1-18.4M200.3 153l-1.4 .3 .3 1.4M221.1 153.7l-1.3-.4-.5 1.3M234.3 142l3.6 4.8M235.7 142.2l-1.4-.2-.2 1.4M124.3 189.9l1.4-.1 .2 1.3M125.7 189.8l-5.1 6.4h-1.9M272.6 186.9l4.7 7.7h5.5M273.9 187.3l-1.3-.4-.4 1.4"/>
</g>
<!-- layer: WORK BY OWNER -->
<path d="M231.5 188.5v1.3" fill="none" stroke="#000" stroke-width=".26"/>
<!-- layer: BORDER -->
<g fill="#000" stroke="#000" stroke-width=".26">
<path d="M388.8 24l7.9-1.3zM388.8 24l7.9-1.3 .1 .4z"/>
<path d="M388.8 24l.1 .3 7.9-1.2zM388.9 24.3l7.9-1.2z"/>
</g>
<!-- layer: BOUNDARY -->
<g fill="none" stroke="#000" stroke-width=".26">
<path d="M17.6 99.9h1.3M20.8 99.8h1.9M33.9 99.8h-9.3M37.7 99.7l-1.9 .1M48.9 99.7h-9.4M52.7 99.6l-1.9 .1M63.9 99.6h-9.3M65.8 99.6h1.9M78.9 99.5h-9.3M80.8 99.5h1.9M93.9 99.4l-9.4 .1M97.7 99.4h-1.9"/>
<path d="M108.9 99.3l-9.3 .1M110.8 99.3h1.9M123.9 99.2l-9.4 .1M125.8 99.2h1.9M138.9 99.1l-9.4 .1M142.7 99.1h-1.9M153.9 99l-9.3 .1M155.8 99h1.9M168.9 98.9l-9.4 .1M170.8 98.9h1.9M183.9 98.8l-9.4 .1M187.7 98.8h-1.9"/>
<path d="M198.9 98.8h-9.3M200.8 98.7h1.9M213.9 98.7h-9.4M215.8 98.7h1.9M228.9 98.6h-9.4M232.7 98.5l-1.9 .1M243.9 98.5h-9.4M247.7 98.5h-1.9M258.9 98.4h-9.4M260.8 98.4h1.9M273.9 98.3l-9.4 .1M277.7 98.3h-1.9"/>
<path d="M288.9 98.2l-9.4 .1M292.7 98.2h-1.9M303.9 98.1l-9.4 .1M305.8 98.1h1.9M318.9 98l-9.4 .1M322.7 98h-1.9M333.9 97.9l-9.4 .1M337.7 97.9h-1.9M348.9 97.8l-9.4 .1M350.8 97.8h1.9M363.9 97.8h-9.4M367.7 97.7h-1.9"/>
<path d="M369.5 97.7h7.7l.1 5.4M377.3 105v1.8M377.3 108.7v9.4M377.3 120v1.8M377.3 123.7v9.4M377.3 135v1.8M377.3 138.7v9.4M377.3 150v1.8M377.3 153.7v9.4M377.4 165v1.8M377.4 168.7v9.4M377.4 180v1.8"/>
<path d="M19.1 191.3h-1.5M22.8 191.3h-1.8M34.1 191.2l-9.4 .1M36 191.2h1.9M49.1 191.1l-9.4 .1M51 191.1h1.8M64.1 191l-9.4 .1M67.8 191h-1.8M79.1 190.9l-9.4 .1M81 190.9h1.9M94.1 190.9h-9.4M96 190.8h1.8"/>
<path d="M109.1 190.7l-9.4 .1M112.8 190.7h-1.8M124.1 190.7h-9.4M127.9 190.6l-1.9 .1M139.1 190.6h-9.4M141 190.6h1.8M154.1 190.5h-9.4M157.8 190.5h-1.8M169.1 190.4l-9.4 .1M172.9 190.4h-1.9M184.1 190.3h-9.4M186 190.3h1.8"/>
<path d="M199.1 190.2l-9.4 .1M202.8 190.2h-1.8M214.1 190.1l-9.4 .1M217.8 190.1h-1.8M229.1 190l-9.4 .1M231 190h1.8M244.1 189.9l-9.4 .1M247.8 189.9h-1.8M259.1 189.8l-9.4 .1M262.8 189.8h-1.8M274.1 189.8h-9.4M276 189.7h1.8"/>
<path d="M289.1 189.7h-9.4M292.8 189.6h-1.8M304.1 189.6h-9.4M307.8 189.5l-1.8 .1M319.1 189.5h-9.4M321 189.5h1.8M334.1 189.4h-9.4M336 189.4h1.8M349.1 189.3h-9.4M352.8 189.3h-1.8M364.1 189.2l-9.4 .1M366 189.2h1.8"/>
<path d="M377.4 183.7v5.4l-7.7 .1"/>
</g>
<!-- layer: TEXT -->
<g fill="none" stroke="#000" stroke-width=".26">
<circle cx="151.2" cy="96.3" r="2.51"/>
<circle cx="268.1" cy="90" r="2.51"/>
<circle cx="183.8" cy="104.9" r="2.51"/>
<circle cx="171.1" cy="131.6" r="2.51"/>
<circle cx="293.4" cy="132.8" r="2.51"/>
<circle cx="183.1" cy="194.2" r="2.51"/>
</g>
<text font-size="7.5" x="68.4" y="260.5">Ground Floor Plan</text>
<g font-size="4.5">
<text x="24" y="18.6">Legend</text>
<text x="246" y="33.4">A</text>
<text x="209.4" y="115">WC</text>
<text x="239.1" y="131.7">Lobby</text>
<text x="275" y="126.5">Study</text>
<text x="301" y="131.4">Porch</text>
<text x="142.6" y="132.1">Patio</text>
<text x="208.9" y="133.9">Store</text>
<text x="29.2" y="143.9">B</text>
<text x="385.8" y="143.9">B</text>
<text x="192.1" y="146.3">Ldy</text>
<text x="210.6" y="149.6">Bath</text>
<text x="277.3" y="148.8">Entry</text>
<text x="243.9" y="167.9">Lounge</text>
<text x="136.2" y="170.4">Kitchen</text>
<text x="168.1" y="170.3">Dining</text>
<text x="284" y="171.7">Bed 4</text>
<text x="205.2" y="175.2">Family</text>
<text x="246" y="222.6">A</text>
<text x="28.4" y="283.6">MR A &amp; MRS S QUINN</text>
<text x="143.6" y="283.6">37 VARNA STREET, CLOVELLY NSW 2031</text>
<text x="293.3" y="283.9">1:100</text>
<text x="322.3" y="283.9">3 OF 8</text>
<text x="354.4" y="283.8">7806/</text>
<text x="377.5" y="283.8">G</text>
</g>
<g font-size="2.6">
<text x="397.3" y="21">T.N.</text>
<text x="29.8" y="29.1">DP</text>
<text x="43" y="29.4">Downpipe</text>
<text x="77.1" y="29">s</text>
<text x="88.1" y="29.5">Smoke Detector - Proposed</text>
<text x="29.1" y="35.9">EL</text>
<text x="400.8" y="31.6">M.N.</text>
<text x="27" y="41.9">HWU</text>
<text x="43.1" y="36.2">Eave Light</text>
<text x="75.7" y="36.4">T</text>
<text x="88.2" y="38.1">Tap - Garden</text>
<text x="43" y="42.1">Hot Water Unit</text>
<text x="43.2" y="45">Wall Mounted</text>
<text x="69.1" y="45.4">T.V.</text>
<text x="88" y="47.2">Owner to relocate</text>
<text x="88.2" y="44.3">TV Antenna - In roof space</text>
<text x="30.6" y="51.7">MH</text>
<text x="43" y="51.4">Manhole</text>
<text x="88.1" y="50.1">as required</text>
<text x="28.2" y="58.6">MB</text>
<text x="75.2" y="57.1">VP</text>
<text x="88.1" y="57.9">Sewer Vent Pipe</text>
<text x="43" y="60.1">Meter Box - Electrical</text>
<text x="73.2" y="64.7">WL</text>
<text x="88.1" y="65.4">Wall Light</text>
<text x="27.3" y="67.8">GAS</text>
<text x="43" y="68.6">Meter - Gas</text>
<text x="228.4" y="66.8">Pack first floor wall</text>
<text x="228.5" y="69.7">down to existing +</text>
<text x="32.6" y="76.8">SL</text>
<text x="46" y="77">Skylights</text>
<text x="228.4" y="75.6">required</text>
<text x="228.4" y="72.6">provide flashing as</text>
<text x="267.1" y="77.1">Replace cornices</text>
<text x="31.1" y="83.7">WL</text>
<text x="188.4" y="78.2">Replace up with</text>
<text x="188.4" y="81.1">new stack if</text>
<text x="241.8" y="79.6">New steel post as</text>
<text x="241.9" y="82.5">per structural detail</text>
<text x="267.2" y="82.9">of lobby area</text>
<text x="267.3" y="80">to remaining ceiling</text>
<text x="32.8" y="89.3">CT</text>
<text x="45.9" y="89.2">Cable TV Box</text>
<text x="46" y="84.5">Wall Light</text>
<text x="188.5" y="84.1">possible</text>
<text x="205.6" y="84.2">Part demolish existing</text>
<text x="205.7" y="87.1">walls to suit the line</text>
<text x="282.5" y="88.6">Pack wall to align</text>
<text x="136.5" y="93">required to accomodate</text>
<text x="136.5" y="95.9">new post</text>
<text x="136.6" y="90.1">Alter existing pergola as</text>
<text x="172.7" y="90.8">Replace</text>
<text x="172.8" y="93.7">Existing DP</text>
<text x="205.7" y="93">provide bulkhead as</text>
<text x="205.7" y="90.1">of the staircase &amp;</text>
<text x="205.7" y="95.9">shown hatched</text>
<text x="245.6" y="90.3">Block up existing</text>
<text x="245.6" y="93.2">opening</text>
<text x="267.3" y="90.8">1</text>
<text x="282.5" y="91.6">with First Floor over</text>
<text x="150.3" y="97.1">2</text>
<text x="188.2" y="97.7">DP VP HWU</text>
<text x="279.1" y="96.9">CT</text>
<text x="284.3" y="96.9">MB</text>
<text x="290" y="96.9">GAS</text>
<text x="297.3" y="96.9">DP</text>
<text x="182.9" y="105.8">2</text>
<text x="335.8" y="104.1">Elec. POA to</text>
<text x="335.8" y="107">remain</text>
<text x="115.1" y="117.6">Strip existing roof sheeting</text>
<text x="268.1" y="115.8">Line of void shown</text>
<text x="268.2" y="118.7">over dashed</text>
<text x="326.5" y="115">Line of Proposed</text>
<text x="326.5" y="117.9">First Floor over</text>
<text x="115" y="120.6">in area of addition &amp; build</text>
<text x="115" y="123.5">up external walls as Reqd</text>
<text x="234.5" y="123" transform="rotate(45 234.5 123)">720</text>
<text x="259.8" y="125.6">Up</text>
<text x="326.6" y="120.9">shown dotted.</text>
<text x="268.1" y="130.7">Demolish existing</text>
<text x="170.2" y="132.4">2</text>
<text x="256.2" y="137.6">MH</text>
<text x="268.1" y="136.5">new 2400mm high</text>
<text x="268.2" y="133.6">wall and create</text>
<text x="292.6" y="133.7">1</text>
<text x="268.2" y="139.4">Bulkhead over</text>
<text x="303.3" y="139.3">WL</text>
<text x="352.9" y="143.4">Phone POA</text>
<text x="121.3" y="149.5">WL</text>
<text x="182.4" y="146">EL</text>
<text x="210.2" y="145.8">SL</text>
<text x="238.4" y="147.7">New steel post as</text>
<text x="264.6" y="148.5">s</text>
<text x="267.6" y="147.5">TV</text>
<text x="353" y="146.3">to remain</text>
<text x="194.3" y="151.3">SL</text>
<text x="238.5" y="150.6">per structural detail</text>
<text x="121.2" y="156.9">T</text>
<text x="242.4" y="172.5">Remove existing</text>
<text x="242.5" y="178.4">patch ceilings as</text>
<text x="242.5" y="175.4">Skylights (Owner to</text>
<text x="121.3" y="185.4">WL</text>
<text x="242.4" y="181.3">Reqd)</text>
<text x="321.4" y="188.1">DP</text>
<text x="98.6" y="196.7">Demolish existing</text>
<text x="182.3" y="195.1">2</text>
<text x="283.7" y="195.5">Demolish chimney</text>
<text x="98.7" y="199.7">walls and roof to</text>
<text x="98.7" y="202.6">suit new works</text>
<text x="283.9" y="198.4">to ceiling level</text>
<text x="19.7" y="283.8">FOR:</text>
<text x="137.3" y="283.6">AT:</text>
<text x="283" y="283.9">SCALE:</text>
<text x="311.6" y="283.9">SHEET:</text>
<text x="340.8" y="283.9">JOB NO:</text>
<text x="367.3" y="283.8">16</text>
</g>
<g font-size="2.2">
<text x="242.4" y="112.2">9</text>
<text x="244.8" y="112.2">8</text>
<text x="247.2" y="112.2">7</text>
<text x="249.6" y="112.2">6</text>
<text x="252" y="112.2">5</text>
<text x="257.1" y="112.2">4</text>
<text x="262.3" y="114.6">3</text>
<text x="262.2" y="120.9">2</text>
<text x="262.3" y="123.3">1</text>
</g>
</svg>
